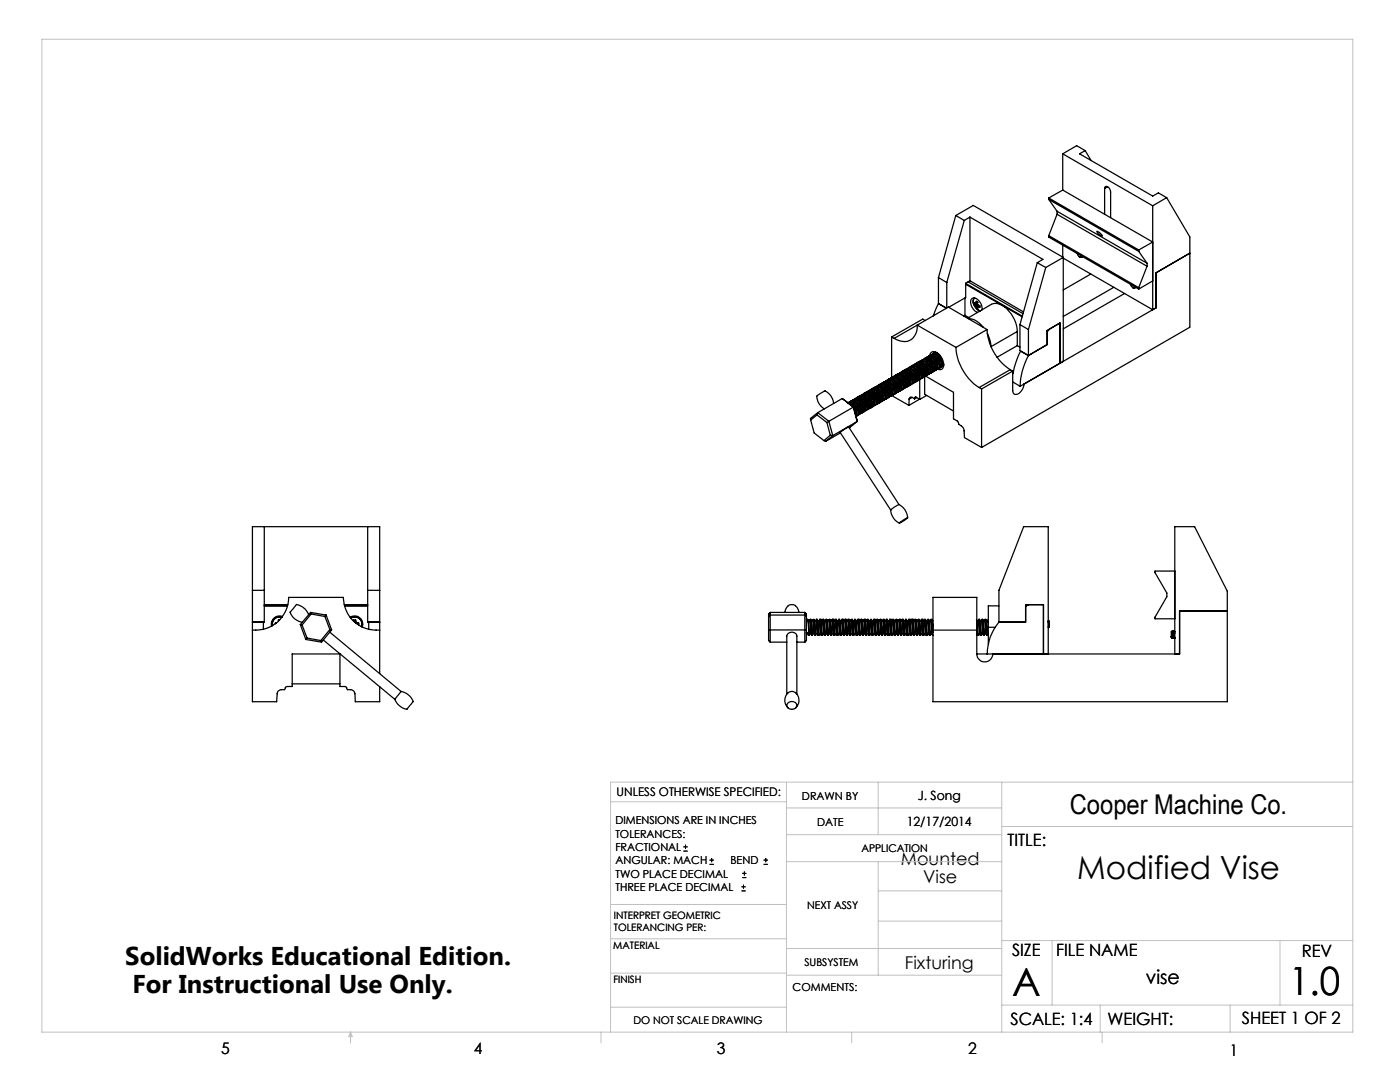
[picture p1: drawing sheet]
<svg xmlns="http://www.w3.org/2000/svg" width="279mm" height="216mm" viewBox="0 0 279 216" stroke-linecap="round" stroke-linejoin="round" font-family="sans-serif">
<g fill="none" stroke="#000" stroke-width=".2">
<path d="M136.4 169.8h.8M136.4 169h.8M136.8 168.6v.8M141.6 172.5h.9M141.6 171.6h.9M142 171.2v.8M148 177.8h.8M148 177h.8M148.1 175.1h.8M148.1 174.3h.8M148.4 176.5v.8M148.6 173.9v.8"/>
<path d="M152.4 172.5h.8M152.4 171.6h.8M152.8 171.2v.8"/>
</g>
<g fill="none" stroke="#c0c0c0" stroke-width=".2">
<path d="M8.4 7.8h261.6v198.2h-261.6zM121.8 160h35.2M157 156.1v49.9M175.3 156.1v10.4M199.9 156.1v49.9M270 156.1h-148.2v49.9M157 166.5h42.9M157 161.2h42.9M157 171.9h42.9M175.3 171.9v22.7M175.3 177.8h24.6M199.9 164.9h70.1"/>
<path d="M121.8 194.2h35.2M121.8 187.3h35.2M121.8 180.5h35.2M157 189.3h42.9M157 194.6h42.9M175.3 183.8h24.6M199.9 187.7h70.1M210 187.7v12.9M255.4 187.7v12.9M70 206v2.1M70 206l.3 .8h-.7zM119.9 206v2.1"/>
<path d="M121.8 201h35.2M170 206v2.1M199.9 200.6h70.1M219.6 200.6v5.4M220 206v2.1M245.5 200.6v5.4"/>
</g>
<g fill="none" stroke="#000" stroke-width=".25">
<path d="M209.3 39.8l18 10.4M209.3 39.5v.3M209.3 39.5l18 10.4M209.3 39.8l1.7 2.4M212.1 37.9l-2.8 1.6M212.1 37.9l17.9 10.4-2.7 1.6M212.1 30.7v7.2M212.1 30.7l17.9 10.4M216.6 30.1l-1.7-1-2.8 1.6M216.6 30.1l-1.2 .6 14.6 8.4 1.2-.6 1.6 .9M216.6 30.1l1.1 1.9M220.5 37.6l.1-.3a.9 .9 0 0 1 1.1 1v5.1"/>
<path d="M220.5 37.6v5.2M221.1 37.3l-.6 .3M232.8 39.4l-2.8 1.7M232.8 39.4l4.7 7.9v18l-41.6 24M187.3 55.4l1.6 1M187.3 55.4v5.2M188.9 56.4v5.1M190.7 43l3.5-2 18 10.4M190.7 43l1.7 1M190.7 43l-3.4 12.4M192.4 44l-3.5 12.4M192.6 59.4v3.5"/>
<path d="M192.7 56.5v2.9l-3.4 1.9M192.7 56.7l7.3 4.2M192.7 56.6l11.3 6.5M193.2 56.2l11 6.4M193.6 43.3l14.5 8.5-1.1 .6M193.6 43.3l-1.2 .7M193.6 43.3v12.7M193.6 56l10.7 6.2M193.6 56l-.9 .5M194.5 59.5l-.3 .5 .2 .9M194.6 59.5a1.42 1.42 0 0 0 .1 1.9l.5 .5M207 52.4l-3.4 12.4"/>
<path d="M207 52.4l1.7 1M208.7 53.4l-3.5 12.4M209.3 47v.3l18 10.4M209.3 47l18 10.4M211 42.2l17.9 10.3M211 42.8l-1.7 4.2M211 42.8l17.9 10.3M211 42.2v.6M212.1 48.9v2.4M212.2 51.4v20.7l-8.6 5M212.2 51.4l-3.5 2M212.2 51.5l17.8 10.3"/>
<path d="M215 50.6a.67 .67 0 0 0 .7 .7M215.7 51.3h-.2M215.8 51l-.1 .3M215.9 51.2l-.2 .1h-.2M216 51.2l-.1 .1M216 51.2v.1M217.7 54.7l-5.5 3.2M218.9 46.1l.6 .4 .5 .5-.1 .1a1.52 1.52 0 0 1-1-1zM222.3 57.3l-10.1 5.8M224.4 58.6l-12.2 7M225.6 56.7a.67 .67 0 0 0 .7 .7M226.1 57.4h.2"/>
<path d="M226.4 57.2l-.1 .2M226.6 57.3l-.2 .2-.3-.1M226.7 57.3l-.2 .1M226.7 57.4h.1M227.3 49.9v.3M227.3 57.4v.3M227.3 50.2l1.6 2.3M228.9 53.1l-1.6 4.3M228.9 52.5v.6M230 41.1v20.7M230 56.1l-2.7 1.6M237.5 50.5l-6.8 3.9v7"/>
<path d="M164.6 78a3.1 3.1 0 0 1 1.8 2.5M164.7 78l-1.6 1a2.66 2.66 0 0 0 1.4 2.6M168.1 79.5l2.2 1.7M168.1 79.5l-4.9 2.8M168.1 79.5l2.3 1.7M170.1 79.9a1.4 1.4 0 0 1 1.9 1 1.01 1.01 0 0 1-.1 1.6M170.4 79.7a1.2 1.2 0 0 1 1.8 .6l.2 .4a1.22 1.22 0 0 1-.1 1.5l-.1 .1M170.6 79.5l-.1 .1M170.7 79.6a1.82 1.82 0 0 1 2 2l-.2 .5M170.9 79.5a1.09 1.09 0 0 1 1.6 .4l.2 .4a1.41 1.41 0 0 1 .1 1.7h-.2M171 79.3a1.6 1.6 0 0 1 2.1 1.4v.9l-.3 .4M171.1 79.8a1.83 1.83 0 0 1 1.2 2"/>
<path d="M171.3 79.2l.1-.1a1.92 1.92 0 0 1 2.1 2.3l-.5 .3M171.4 79.1a.94 .94 0 0 1 1.4 .2 1.56 1.56 0 0 1 .6 2.3l-.2 .1M171.5 79.6a1.73 1.73 0 0 1 1.2 2M171.8 79a.94 .94 0 0 1 1.3 .1 1.62 1.62 0 0 1 .6 2.4h-.2M172 78.8v-.1a1.93 1.93 0 0 1 2.1 2l-.1 .5-.3 .2M172 79.3a1.72 1.72 0 0 1 1.2 2M172 78.7l-.1 .1M172.2 78.7a1.07 1.07 0 0 1 1.6 .4 1.78 1.78 0 0 1 .5 1.9l-.3 .2M172.3 78.6a1.51 1.51 0 0 1 2 1.1l.2 .3a.94 .94 0 0 1-.3 1.2M172.4 79.1a1.61 1.61 0 0 1 1.2 1.9M172.6 78.4a1.02 1.02 0 0 1 1.6 .4l.5 .7a.9 .9 0 0 1-.3 1.5M172.8 78.3a1.53 1.53 0 0 1 2 1l.1 .4a.83 .83 0 0 1-.3 1.2"/>
<path d="M172.9 78.8a1.74 1.74 0 0 1 1.2 2M173.1 78.2a1.14 1.14 0 0 1 1.8 .6l.2 .4a.94 .94 0 0 1-.3 1.5M173.2 78a1.74 1.74 0 0 1 2.2 1.7v.6l-.2 .3M173.3 78.5a1.77 1.77 0 0 1 1.2 2M173.5 77.9a.95 .95 0 0 1 1.5 .3l.6 1a.74 .74 0 0 1-.3 1.2M173.7 77.8a1.38 1.38 0 0 1 1.9 .9 1.15 1.15 0 0 1-.1 1.7M173.7 78.3a1.81 1.81 0 0 1 1.3 2M174 77.6a1.57 1.57 0 0 1 2.1 1.2l.1 .4a.7 .7 0 0 1-.4 1M174.2 78a1.76 1.76 0 0 1 1.2 2M174.2 77.5h-.1M174.3 77.5a1.86 1.86 0 0 1 2 2.1l-.3 .4M174.4 77.4a1.17 1.17 0 0 1 1.7 .4 1.47 1.47 0 0 1 .2 2.1h-.1"/>
<path d="M174.7 77.8a1.75 1.75 0 0 1 1.2 1.9M174.7 77.2a1.7 1.7 0 0 1 2 1.5l.1 .6-.3 .5M174.7 77.2l-.1 .1M174.9 77.2a1.07 1.07 0 0 1 1.6 .3 1.92 1.92 0 0 1 .5 1.9l-.3 .3M175 77a1.16 1.16 0 0 1 1.6 .5l.3 .4a1.13 1.13 0 0 1-.1 1.7M175.1 77.5h.1a1.77 1.77 0 0 1 1.1 1.9M175.3 76.9a1.08 1.08 0 0 1 1.7 .4 1.6 1.6 0 0 1 .3 2l-.2 .1M175.5 77.3a1.69 1.69 0 0 1 1.3 1.9M175.6 76.7h-.1M175.6 76.7a1.39 1.39 0 0 1 1.7 .8 1.4 1.4 0 0 1 .1 1.8l-.1 .1M175.8 76.6a1.23 1.23 0 0 1 1.8 .7 1.43 1.43 0 0 1 .2 1.8l-.3 .1M176 77a1.77 1.77 0 0 1 1.2 2"/>
<path d="M176 76.4l-.1 .1M176.1 76.4a1.33 1.33 0 0 1 1.7 1 1.2 1.2 0 0 1 0 1.6M176.2 76.3a1.14 1.14 0 0 1 1.6 .4 1.67 1.67 0 0 1 .4 2.1l-.2 .1M176.4 76.2h.1a1.85 1.85 0 0 1 1.8 2.6h-.1M176.5 76.7a1.76 1.76 0 0 1 1.2 2M176.5 79.8l-.1 .1M176.7 76.1l.1-.1a1.8 1.8 0 0 1 2.1 1.7v.5l-.2 .4h-.3M176.8 76a1.48 1.48 0 0 1 2 1 1.11 1.11 0 0 1 0 1.5M176.9 76.5a1.71 1.71 0 0 1 1.2 1.9M177.2 75.8a1.68 1.68 0 0 1 2.1 1.5l-.1 .9-.3 .2M177.3 75.7a1.03 1.03 0 0 1 1.3 .3 1.57 1.57 0 0 1 .6 2.2M177.3 76.2a1.63 1.63 0 0 1 1.2 2"/>
<path d="M177.6 75.6l.1-.1a1.89 1.89 0 0 1 2.1 2.1l-.1 .4-.3 .1M177.7 75.5a1.27 1.27 0 0 1 1.8 .7 1.33 1.33 0 0 1 .1 1.8l-.1 .1M177.8 76a1.57 1.57 0 0 1 1.2 1.9M177.8 79.1h-.1M177.9 78.9l3.5 2M177.9 67.2v8.2M177.9 67.2l.5 .3M178 75.4a.96 .96 0 0 1 1.5 .2 2.22 2.22 0 0 1 .7 1.9l-.4 .4M178.2 75.2a1.08 1.08 0 0 1 1.5 .4 1.59 1.59 0 0 1 .4 2.1l-.1 .1M178.3 75.7a1.74 1.74 0 0 1 1.2 1.9M178.5 75.1v-.1a1.12 1.12 0 0 1 1.6 .4 1.77 1.77 0 0 1 .5 2l-.4 .2M178.6 74.9a1.81 1.81 0 0 1 2.1 2.4l-.3 .2"/>
<path d="M178.7 75.2a1.52 1.52 0 0 1 1.6 1.9M178.8 75.5a1.67 1.67 0 0 1 1.1 1.9M178.8 78.5l-.2 .1M178.9 74.8l.1-.1a1.88 1.88 0 0 1 2.2 2l-.1 .4-.4 .2M179.1 74.7l.1-.1a1.88 1.88 0 0 1 2 2.4l-.3 .3M179.2 78.2l-.1 .1M179.4 74.5a1.06 1.06 0 0 1 1.6 .5 1.62 1.62 0 0 1 .3 2h-.2M179.6 74.9a1.71 1.71 0 0 1 1.2 2M179.6 74.4a1.76 1.76 0 0 1 2.1 1.7l-.1 .7-.2 .1M179.6 74.7a1.48 1.48 0 0 1 1.7 1.4v.5M179.6 74.3l-.1 .1M179.8 74.3a1.34 1.34 0 0 1 1.9 .8 1.48 1.48 0 0 1 .1 1.7h-.2"/>
<path d="M180 74.2a1.68 1.68 0 0 1 2.1 1.4 .87 .87 0 0 1-.3 1.2M180.3 74a1.15 1.15 0 0 1 1.7 .6 1.4 1.4 0 0 1 .2 2h-.2M180.5 74.4a1.67 1.67 0 0 1 1.2 2M180.5 73.8l-.1 .1M180.6 73.8a1.89 1.89 0 0 1 2 2.2l-.3 .4M180.7 73.8l.1-.1a1.83 1.83 0 0 1 2.2 2.1l-.2 .4-.3 .1M180.9 74.2a1.73 1.73 0 0 1 1.3 1.9M181 73.6h-.1M181 73.6a1.84 1.84 0 0 1 2.1 2.1l-.3 .5M181.2 73.5a1.2 1.2 0 0 1 1.6 .5 1.76 1.76 0 0 1 .5 1.9l-.3 .1M181.3 73.4l.1-.1a1.7 1.7 0 0 1 2 1.6 .84 .84 0 0 1-.3 1.1M181.4 73.9a1.71 1.71 0 0 1 1.2 1.9"/>
<path d="M181.4 77h-.1M181.4 79.6v1.3M181.6 73.3a1.09 1.09 0 0 1 1.6 .4l.5 .7a.9 .9 0 0 1-.3 1.4M181.8 73.1a1.49 1.49 0 0 1 2 1.1 1.07 1.07 0 0 1-.2 1.5M181.8 73.6a1.7 1.7 0 0 1 1.3 2M182 79.3l-.6 .3M182.1 73a1.04 1.04 0 0 1 1.5 .3 1.71 1.71 0 0 1 .4 2.2h-.2M182.2 72.8a1.53 1.53 0 0 1 2 1.1l.1 .4a1.01 1.01 0 0 1-.2 1.1M182.3 73.4a1.74 1.74 0 0 1 1.2 1.9M182.4 76.4l-.2 .1M182.5 72.7a1.39 1.39 0 0 1 2 1 .96 .96 0 0 1-.2 1.5M182.5 79.6l-.4-.3a.4 .4 0 0 0-.4 0 .4 .4 0 0 0-.3 .3"/>
<path d="M182.6 79.3l.2-.1 .8 .5M182.6 79.3l-.1 .3M182.7 72.6a1.43 1.43 0 0 1 1.9 1l.1 .3a.82 .82 0 0 1-.2 1.3M182.7 73.1a1.71 1.71 0 0 1 1.2 2M182.8 79.2l-.2 .1M182.8 76.2h-.1M183 79.3l-.5 .3M183 72.5a1.33 1.33 0 0 1 1.9 .9l.3 .7a.67 .67 0 0 1-.5 .9M183.1 64.9a2.73 2.73 0 0 1-1.1 2.8 2.73 2.73 0 0 1-3 .1l-.6-.3M183.1 64.9l7.7 4.4M183.1 64.9l6.2-3.6 7.7 4.5M183.1 64.9l-4.7 2.6"/>
<path d="M183.1 72.3a1.73 1.73 0 0 1 2.2 1.6 .8 .8 0 0 1-.4 1.1M183.2 72.8a1.73 1.73 0 0 1 1.2 2M183.4 72.2a1.18 1.18 0 0 1 1.7 .5l.4 .7a.88 .88 0 0 1-.3 1.4M183.5 79.7l-2.1 1.2M183.6 75.7v4M183.6 72.6a1.71 1.71 0 0 1 1.3 1.9M183.7 72a1.6 1.6 0 0 1 2 1.4l.1 .6-.1 .4-.2 .2M183.7 72l-.1 .1M183.9 72a.96 .96 0 0 1 1.4 .2 1.78 1.78 0 0 1 .5 2.2l-.2 .1M184 71.8a1.56 1.56 0 0 1 2.1 1.3l.1 1-.4 .3M184.1 72.3a1.75 1.75 0 0 1 1.2 2M184.1 75.4l-.1 .1"/>
<path d="M184.3 71.7l.2-.1a1.64 1.64 0 0 1 1.9 1.3l.1 1-.4 .3M184.5 71.5a1.48 1.48 0 0 1 1.9 1.2 1.01 1.01 0 0 1-.1 1.5M184.5 75.2v3.5l5.8 3.3M184.6 72.1a1.62 1.62 0 0 1 1.1 1.9M184.6 64l-.5-.3-6.2 3.5M184.7 75l5.6 3.3v5.3l.8 .4 .2 .7 .5 .2a1.24 1.24 0 0 1 .6 1.1l.1 1.3 3.4 2M184.7 71.4a1.22 1.22 0 0 1 1.8 .7 1.26 1.26 0 0 1 .2 1.8l-.2 .1M184.9 71.3a1.14 1.14 0 0 1 1.6 .5 1.52 1.52 0 0 1 .3 2M184.9 78.9l-1.3 .8M185 71.8a1.7 1.7 0 0 1 1.2 2M185.2 71.2a1.28 1.28 0 0 1 1.9 .8 1.2 1.2 0 0 1-.1 1.7M185.4 71.5a1.8 1.8 0 0 1 1.3 2"/>
<path d="M185.5 71h-.2M185.5 71a1.94 1.94 0 0 1 2 2.3l-.3 .4M185.5 74.6l-.1 .1M185.6 70.9a.84 .84 0 0 1 .5-.7 .84 .84 0 0 1 .9 .2 2.57 2.57 0 0 1 1.1 3.2l-.5 .2-.5-.1M185.7 70.9a.96 .96 0 0 1 1.4 .3 1.8 1.8 0 0 1 .6 2.2h-.3M185.9 71.3a1.68 1.68 0 0 1 1.2 1.9M185.9 70.7l-.1 .1M185.9 70.7a1.87 1.87 0 0 1 2 2.4l-.2 .2M186.1 70.7a1.04 1.04 0 0 1 1.5 .3M186.4 71a1.72 1.72 0 0 1 1.1 2M186.7 70.2v.1M186.7 70.3l-.1 .1"/>
<path d="M186.8 70.8a1.73 1.73 0 0 1 1.2 1.9M186.8 73.9h-.1M187.1 70.5l-.2-.1-.6 .1M187.3 60.6l-1 2.4M187.3 60.6l1.6 .9M187.3 60.6l1.5 .9v.1M187.7 73.3l-.1 .1M188.2 73.1h-.1M188.3 72.6v.4l-.4 .2M188.3 72.9l-.1 .2M190.8 69.3a10.3 10.3 0 0 0 4.6 8M192.6 62.9l.7 .5"/>
<path d="M192.6 62.9l-.3 .1M193.3 63.6a3.8 3.8 0 0 1 3 1.7M194.4 60.7l.2 .2M194.6 60.9l.1 .1M194.7 60.6l-.3-.2v.3M194.7 61v.2M194.7 60.5v.1M194.7 61.2l.1 .2M195.1 60.6v.2M195.1 60.6l-.5 .3M195.1 60.8l.4 .2M195.1 61.2v.4l-.3-.2"/>
<path d="M195.1 61.2l.1 .1M195.1 60.4l-.4 .2M195.1 60.8l-.4 .2M195.1 60.3v.3M195.1 60.3a.22 .22 0 0 0-.3-.2 .22 .22 0 0 0-.1 .4M195.1 60.3l-.4 .2M195.1 60.4l-.7 .3M195.2 61.9l.5 .1zM195.3 60.9l-.6 .3M195.4 77.3l.5 .3M195.4 61l-.3 .2M195.4 61l-.6 .4"/>
<path d="M195.5 61a.22 .22 0 0 1 0 .4 .22 .22 0 0 1-.3-.1M195.5 61l-.3 .3M195.9 77.6v11.7M196 61.8a2.24 2.24 0 0 0-1.7-2.4 .89 .89 0 0 0-.5 1.3l.5 1 .8 .6M197 65.8a10.3 10.3 0 0 0 4.6 8M197 65.8l-6.2 3.5M197 66.5l.6 1.6 .2 1M200 60.9a6.7 6.7 0 0 1 3 5.2M200 60.9a2.38 2.38 0 0 0-2.1-.2l-4.8 2.8M200 60.9l4 2.3M201.6 73.8l-6.2 3.5M201.6 73.8l.5 .2"/>
<path d="M202.1 76.2l1.5 .9M202.1 74l-6.2 3.6M203 69l.6 .3M203 66.1v2.9M203 69l-4 2.3M203 66.1l-5.2 3.1M203.6 64.8l1.6 1M203.6 64.8v5.2l1.6 .9M205.2 70.9a13.7 13.7 0 0 0-1.6 6.2M205.2 70.9l-1.5-.8a15.8 15.8 0 0 0-1.5 4.4h-.1M205.2 65.8v5.1M209 65.9l2.5-1.4v8"/>
<path d="M209 65.9v2.9l-3.8 2.1M209 65.9l.1 .1M209.1 66l-.1 .1M209.5 65.7l-.4 .3M230.7 61.4l-26.3 15.2a2.14 2.14 0 0 1-1.8 2.1 .71 .71 0 0 1-.5-.8v-3.9M230.7 61.4l-.7 .4M161.8 83.8l.7 2.6 1.9 1.5M163.1 82.8l1.9 1.5M163.1 82.8l-1.3 1M163.2 82.3l2.2 1.8M163.2 82.3l-.1 .5M163.2 82.3l-1.5 1.2 .1 .3"/>
<path d="M164.4 87.9l.3 .2M165 84.3l.7 2.6M165.4 84.1l-.4 .2M165.4 84.1l.8 2.8M165.7 86.9h.5M165.7 86.9l-1.3 1M166.2 86.9l-1.5 1.2M167.7 86.3l1.7-1.1 10 15.5-1 .5-.6 .6zM167.7 86.4l-3 1.7M169.2 80.4a1.83 1.83 0 0 1 2.1 2.1l-.1 .4-.4 .1a2.1 2.1 0 0 0-1.4-2.5M169.3 80.3a1.17 1.17 0 0 1 1.6 .8 1.34 1.34 0 0 1 .2 1.8M169.3 80.3l-.1 .1"/>
<path d="M169.5 80.3l.2-.2a1.59 1.59 0 0 1 1.9 1.3l.1 1-.1 .3-.4 .1M169.7 80.6a1.64 1.64 0 0 1 1.2 2M169.8 80.1a1.85 1.85 0 0 1 1.9 2.4l-.1 .1M169.8 80l-.1 .1M169.9 80l.1-.1a1.33 1.33 0 0 1 1.8 .9l.4 1.2-.2 .4-.3 .1M170.2 80.4a1.75 1.75 0 0 1 1.2 1.9M170.3 81.2l.8 2.9M170.3 81.2l-4.9 2.9M170.3 81.2h.1M170.4 81.2l.7 2.9M170.4 81.5a1.63 1.63 0 0 1 .4 1.4M170.6 80.1a1.72 1.72 0 0 1 1.2 2"/>
<path d="M171.1 84.1l-4.9 2.8M171.1 84.1l-1.6 1.3M171.1 82.9l-.1 .1M171.2 80.6l.6 1M171.6 82.7h-.2M172.5 82.2h-.1M175.2 80.6h-.2M176.1 80.1l-.1 .1M50.4 117.8h2.3M52.7 105.1v19h-2.3M73.4 117.8h2.4M73.4 105.1v19h2.4"/>
<path d="M177.8 101.7a3 3 0 0 0 1.7 2.7M179.4 100.7a3.2 3.2 0 0 1 1.8 2.6M179.6 104.3l1.6-1-1.7 1.1zM234.5 113.9h-4v.4l2.4 4v.8l-2.4 4.1v.3h4M50.4 124.1v1.6M50.4 125.7v14.3h4.8l.1-1.6a.84 .84 0 0 1 .9-.8h.6l.2-.5 .3-.1h1v-6.5h9.5v6.5h1.1l.2 .1 .2 .5h.7a.91 .91 0 0 1 .8 .8l.1 1.6h4.9v-3M50.4 125.7a6.5 6.5 0 0 0 7.2-6.5h10.9a6.6 6.6 0 0 0 7.3 6.5M50.4 124.1v-19h25.4v19M52.6 124.1v1.5M52.7 120.9h4.7M52.7 120.7h4.7M55 124.3h.1"/>
<path d="M55 124.3v.2M55 124.3l.1 .1M55.6 123.7v.2M55.8 123.7h-.2M56.2 123.2a1.39 1.39 0 0 0-1.8 1.6M56.3 123.1a1.51 1.51 0 0 0-2 1.8M56.4 123a1.61 1.61 0 0 0-1.7 .3 1.61 1.61 0 0 0-.5 1.6M58.3 136.5h9.5M59.9 124.6l1.1 3M59.9 124.6l.4 .1M60.3 124.7l1 2.6M61 127.6l3.2 .5"/>
<path d="M61.3 127.3l2.7 .5M61.3 127.3l-.3 .3M61.6 122.6a3.3 3.3 0 0 0-2.4-2l-1.3 1.5a2.87 2.87 0 0 0 2.4 2.1M62 122.2l3.1 .5M62 122.2l.1 .3M62 122.2l-2.1 2.4M62.1 122.5l-1.8 2.2M62.1 122.5l2.7 .5M64 127.8l.2 .3M64.5 127.7l14.3 11.8M64.8 123l1 2.6M65.1 122.7l-.3 .3"/>
<path d="M65.1 122.7l1.1 3M65.8 126.2l14.2 11.8M65.8 125.6l.4 .1M65.8 125.6l-1.8 2.2M66.2 125.7l-2 2.4M68.7 120.7h4.7M68.8 120.9h4.6M69.9 123.2a1.61 1.61 0 0 1 1.9 .1 1.61 1.61 0 0 1 .5 1.8M70 123.3a1.49 1.49 0 0 1 1.7 .1 1.49 1.49 0 0 1 .5 1.7M70 123.3a1.42 1.42 0 0 1 1.7 .1 1.42 1.42 0 0 1 .4 1.6M70.6 123.7h.4M70.6 123.7v.2"/>
<path d="M70.6 123.9h.3M70.6 123.9v.1M70.9 124.1l.1 .2M70.9 124.1h.1M70.9 123.9v.2M71 123.7v.4M71 123.7l-.1 .2M71 124.1v.1M71 124.3l.2 .1M71 124.2l.2 .1M71 124.2v.1M71.2 124.4h.2"/>
<path d="M71.2 124.3h.4M71.2 124.3v.1M71.4 124.4v.2M71.6 124.3v.4M71.6 124.3l-.2 .1M73.6 124.1v1.5M75.8 124.1v1.6M75.8 125.7v8.7M80 138a2.98 2.98 0 0 1 2.4 2.1l-1.2 1.4a3.3 3.3 0 0 1-2.4-2M80 138l-1.2 1.5M153.4 125.6h7.5M153.4 123l.3-.3h6.9l.3 .3"/>
<path d="M153.7 122.2v5.9M153.7 122.2l-.3 .3v5.3l.3 .3M153.7 128.1h3.3M153.7 122.2h6.9M157 138.5v-11.6a1.04 1.04 0 0 1 1-.8 1.04 1.04 0 0 1 1 .8v11.6M157.3 120.9l-.5 .6-.2 .7M157.3 120.9l.6-.2 .8 .2M158.7 120.9l.4 .3 .3 1M159 128.1h1.6M160.6 122.2l.3 .3v5.3l-.3 .3M160.6 122.2v5.9M160.9 126.2h.4l.1 .5"/>
<path d="M160.9 123.6h.3M161.2 123.6l.1 .3M161.2 126.2l.1 .5M161.2 123.6l.3 3.1M161.3 126.4l-.4 .1M161.3 124l.2 2.3 .4 .1M161.4 126.8h.1M161.6 123.9l.4 2.8M161.6 126.4l-.1 .3M161.6 123.6v.3h-.3M161.7 123.6l.2 3 .2 .2M161.7 123.6h.1"/>
<path d="M161.8 123.6l.3 3.1 .1-.3M161.9 123.6v.3M161.9 123.9h.3l.1-.3 .3 3.1M161.9 124l.3 2.4M162.2 123.9l.4 2.8M162.2 126.4h.3M162.3 123.6h.2M162.6 123.9l-.1-.3 .3 3.1M162.6 123.9h.2M162.6 124l.2 2.4M162.6 126.8h.2M162.8 126.4h.4"/>
<path d="M162.9 126.4l-.1 .3M162.9 123.6l.3 3.1-.4-2.8M162.9 123.6l-.1 .3M162.9 123.6h.2l.3 3.2M163.1 123.6l.1 .3M163.2 123.9h.3M163.2 124l.3 2.4M163.3 126.8h.1M163.4 126.7v.1M163.5 123.9l.3 2.4M163.5 123.6v.3M163.7 123.6h-.1l.2 2.6 .1 .5 .1 .1-.2-3.2v.3"/>
<path d="M163.7 123.6h.1M163.8 126.4l.1 .3M163.8 126.4h-.3l-.1 .3M163.8 124l.3 2.3 .3 .1M163.8 123.9h.3M164.1 123.9l.4 2.8M164.1 126.4l-.1 .3M164.2 123.6l-.1 .3M164.2 123.6h.1M164.2 123.6h.2l.3 3.2-.2-.2zM164.4 123.6l.3 2.8h.4M164.5 123.9h.2"/>
<path d="M164.7 126.7v.1M164.7 123.9l.4 2.8M164.8 126.4l-.1 .3M164.8 123.6l-.1 .3M165 123.6h-.1l.2 2.7 .1 .5h.1l-.3-3.2 .1 .3M165.1 123.9h.3M165.1 124l.3 2.4M165.4 123.9l.4 2.8M165.4 126.4h.3M165.4 126.4l-.1 .3M165.5 123.6l-.1 .3M165.5 123.6h.1"/>
<path d="M165.6 123.6h-.1l.2 2.7v.3l.2 .2M165.7 123.9v-.3l.2 3.2M165.7 124l.3 2.3v.1h.3M165.7 123.9h.3M166 123.9l.4 2.8M166.1 126.4l-.2 .4M166.1 123.6l-.1 .3M166.3 123.6h.1M166.3 123.6h-.2l.2 2.8 .1 .3 .2 .1M166.4 123.9h.3M166.7 123.9l.3 2.8M166.7 126.4l-.1 .4-.3-3.2 .4 2.8h.3"/>
<path d="M166.7 123.6v.3M166.7 123.6h.1M166.8 123.6h.1l.3 3.2-.2-.3zM166.9 123.6l.4 2.8h.3M167 123.9h.3M167.3 123.9l.4 2.8M167.3 126.4v.3M167.4 123.6l-.1 .3M167.4 123.6l.2 .1 .3 3.1h-.2l-.1-.3zM167.6 123.6v.3M167.6 123.9h.3M167.6 124l.3 2.4"/>
<path d="M167.9 123.9l.4 2.8M167.9 126.4h.3M168 126.4l-.1 .3M168 123.6l-.1 .3M168.2 123.6h.1M168.2 123.6h-.2l.2 2.2 .1 1h.2M168.3 123.9l-.1-.3 .3 3.2M168.3 124l.2 2.3 .4 .1M168.3 123.9h.3M168.6 123.9l.3 2.8M168.6 126.4l-.1 .4M168.6 123.6v.3"/>
<path d="M168.8 123.6h.1M168.8 123.6h-.1l.2 3 .2 .2M168.9 123.9l-.1-.3 .3 3.2M168.9 124l.3 2.3v.1h.3M168.9 123.9h.3M169.2 123.9l.4 2.8M169.2 126.4l-.1 .4M169.3 123.6l-.1 .3M169.3 123.6h.1M169.4 123.6h.1M169.4 123.6h-.1l.2 3 .3 .2M169.5 123.9v-.3l.3 3.1"/>
<path d="M169.5 124l.3 2.4M169.8 126.4h.3M169.9 126.4l-.1 .3M169.9 123.6l-.1 .3h-.3M169.9 123.6l.3 3.1-.4-2.8M169.9 123.6h.2M170.1 123.6l.1 .3M170.1 123.6l.3 3.1M170.2 124l.3 2.4M170.3 126.8h.1M170.5 123.9l.4 2.8M170.5 123.6v.3h-.3"/>
<path d="M170.6 123.6l.3 3.1M170.6 123.6h.1M170.8 126.4h-.3l-.1 .3M170.8 123.9h.3M170.9 126.8h.1M171.1 126.7l-.1 .1M171.1 123.9l.4 2.8M171.1 126.4v.3M171.2 123.6l-.1 .3M171.3 123.6h.1M171.3 123.6h-.1l.2 2.6 .1 .5 .2 .1M171.4 126.4h-.3l-.4-2.8 .3 3.2"/>
<path d="M171.4 123.9v-.3l.3 3.2 .1-.4M171.4 124l.3 2.3v.1h.3M171.4 123.9h.3M171.7 123.9l.4 2.8M171.8 123.6l-.1 .3M171.8 123.6h.1M172 123.6h-.2l.4 3.1M172.1 123.9l-.1-.3 .3 3.2h-.1M172.1 124l.3 2.4M172.4 123.9l.4 2.8M172.4 126.4h.3M172.4 126.4l-.1 .3"/>
<path d="M172.4 123.6v.3h-.3M172.5 123.6l.2 3 .2 .2-.3-3.2 .1 .3M172.5 123.6h.1M172.6 123.6h.1M172.7 124l.3 2.3 .3 .1M173 123.9l.4 2.8M173 126.4l-.1 .3M173.1 123.6l-.1 .3h-.3M173.1 123.6h.1M173.2 123.6h-.1l.3 3 .2 .2-.4-3.2M173.3 123.6l.1 .3M173.4 123.9h.2l.1-.3 .3 3.1 .2 .1"/>
<path d="M173.4 124l.2 2.4h.4M173.6 123.9l.4 2.8M173.7 126.4l-.1 .3M173.7 123.6h.2M174 123.9l-.1-.3 .3 3.1 .1-.3M174 123.9h.3M174 124l.3 2.4M174.3 126.4h.3M174.3 123.6v.3M174.5 123.6h-.1l.3 3.1-.4-2.8M174.5 123.6h.1M174.6 123.9v-.3l.2 3.1"/>
<path d="M174.6 123.9h.3M174.6 124l.3 2.4M174.7 126.8h.1M174.9 123.9l.4 2.8M174.9 126.4h.3M174.9 126.4v.3M175 123.6l-.1 .3M175.2 123.6h-.2l.3 3.1M175.2 123.6l.1 .3M175.2 123.6l.3 3.2h-.2M175.3 124l.2 2.4M175.5 126.4h.4"/>
<path d="M175.5 123.9l.3 2.4M175.6 126.4l-.1 .3M175.6 123.6l-.1 .3h-.2M175.6 123.6l.3 3 .2 .2M175.6 123.6h.2M175.8 123.6l.3 3.2 .1-.4M175.8 123.6l.4 2.8M175.8 126.4l.1 .3M175.9 123.9h.3l.1-.3 .3 3.1M176.2 123.9l.4 2.8M176.2 126.4h.3M176.3 123.6h.2v.3l.2 2.9h-.1"/>
<path d="M176.5 123.6v.3M176.5 124l.3 2.3 .3 .1M176.5 123.9h.3M176.8 123.9l.4 2.8M176.8 126.4v.3M176.9 123.6l-.1 .3M176.9 123.6h.2l.3 3.2-.2-.2zM177.1 123.6l.3 2.8M177.2 123.9h.2M177.4 126.7v.1M177.4 123.9l.4 2.8M177.4 126.4h.4"/>
<path d="M177.5 126.4l-.1 .3M177.5 123.6l-.1 .3M177.7 123.6h.1M177.7 123.6h-.1l.2 2.6v.5l.2 .1M177.8 123.9l-.1-.3 .3 3.1M177.8 123.9h.3M177.8 124l.3 2.4M178.1 123.9l.4 2.8M178.1 126.4h.3M178.1 126.4l-.1 .3M178.2 123.6l-.1 .3M178.2 123.6h.1"/>
<path d="M178.3 123.6l.4 3.1 .1-.3M178.3 123.6h-.1l.3 3.1M178.4 123.6v.3M178.4 124l.3 2.4M178.5 126.8h.1M178.7 123.9l.4 2.8M178.7 126.4h.3M178.8 123.6l-.1 .3h-.3M178.8 123.6l.3 3.1M178.8 123.6h.2M179 123.6l.3 3.2M179 123.6l.1 .3"/>
<path d="M179.1 124l.3 2.4M179.1 126.8h.2M179.4 123.9l.3 2.8M179.4 126.4h.3M179.4 126.4l-.1 .4M179.4 123.6v.3h-.3M179.5 123.6l.2 3.1 .2 .1M179.5 123.6h.1M179.6 123.6h.1M179.7 123.9h.3M180 123.9l.4 2.8M180 126.4l-.1 .4-.3-3.2 .4 2.8h.3"/>
<path d="M180.1 123.6l-.1 .3M180.1 123.6h.1M180.1 123.6h.2l.3 3.2-.3-.3zM180.3 123.6l.3 2.8h.3M180.3 123.9h.3M180.6 123.9l.4 2.8M180.7 126.4l-.1 .3M180.7 123.6l-.1 .3M180.7 123.6l.2 .1 .3 3.1h-.2zM180.9 123.6l.1 .3M181 124l.2 2.4h.4M181 123.9h.3"/>
<path d="M181.2 126.7h.1M181.3 123.9l.3 2.8M181.3 126.4l-.1 .3M181.3 123.6v.3M181.5 123.6h.1M181.5 123.6h-.1l.1 2.2 .1 1h.2M181.6 123.9h.3M181.6 123.9l-.1-.3 .3 3.2M181.6 124l.3 2.4M181.9 123.9l.4 2.8M181.9 126.4h.3M181.9 126.4l-.1 .4"/>
<path d="M182 123.6l-.1 .3M182.1 123.6h.1M182.1 123.6h-.1l.2 3 .3 .2M182.2 123.9v-.3l.3 3.2M182.2 124l.3 2.3v.1h.3M182.2 123.9h.3M182.5 123.9l.4 2.8M182.6 126.4l-.1 .4M182.6 123.6l-.1 .3M182.6 123.6h.1M182.8 123.6h-.2l.3 3 .2 .2M182.9 123.9l-.1-.3 .3 3.1"/>
<path d="M182.9 124l.2 2.3 .4 .1M182.9 123.9h.3M183.2 123.9l.4 2.8M183.2 126.4l-.1 .3M183.2 123.6v.3M183.4 123.6h-.1l.2 2.7v.3l.2 .2-.3-3.2 .1 .3M183.5 124l.3 2.3 .3 .1M183.5 123.9h.3M183.8 123.9l.1-.3 .2 3 .3 .2-.3-3.2v.3M183.8 123.9l.4 2.8M183.8 126.4v.3M183.9 123.6h.1"/>
<path d="M184 123.6h.1M184.1 123.9h.3M184.1 124l.3 2.4M184.4 123.9l.4 2.8M184.4 126.4h.3M184.5 126.4l-.1 .3M184.5 123.6l-.1 .3M184.5 123.6h.1M184.7 123.6h-.2l.3 3 .2 .2M184.8 123.9h.3M185.1 126.4l-.4-2.8 .3 3.1M185.1 123.9l.4 2.8"/>
<path d="M185.1 126.4h.3M185.1 126.4l-.1 .3M185.1 123.6v.3M185.3 123.6h-.1l.3 3.1M185.4 123.9l-.1-.3 .3 3.2 .1-.4M185.4 124l.3 2.3v.1h.3M185.4 123.9h.3M185.5 126.8h.1M185.7 123.9l.4 2.8M185.8 123.6l-.1 .3M185.9 123.6h-.1l.3 3.1M186.1 123.9h.1"/>
<path d="M186.1 126.8h.1M186.2 125.1l-.2-1.5 .2 2.6M186.2 125.7v-6.5h8.7v6.5M186.2 125.7v14.3h58.7v-22l-6.5-12.9h-3.9v25.4M186.2 125.7h8.7M194.9 123.6l.3 2.8h.3M194.9 123.9h.3M194.9 124.4l.3 2.4M194.9 126.5l.1 .3h.2M194.9 130.5a1.59 1.59 0 0 0 1.6 1.6 1.59 1.59 0 0 0 1.6-1.6M194.9 126.6l.1 .1M194.9 125.7v4.8"/>
<path d="M195.2 123.9l.4 2.8M195.3 126.4l-.1 .4M195.3 123.6l-.1 .3M195.3 123.6h.1M195.3 123.6h.2l.3 3.2-.2-.3zM195.5 123.6l.1 .3M195.6 123.9h.3M195.6 124l.3 2.4M195.9 123.9l.4 2.8M195.9 126.4h.3M195.9 126.4l-.1 .3M195.9 123.6v.3"/>
<path d="M196.1 123.6l.1 .3M196.2 123.9h.3M196.2 124l.3 2.4M196.5 126.7l-.4-3.1h-.1l.2 2.9 .1 .3h.1M196.5 123.9l.4 2.8M196.5 126.4h.3M196.5 126.4v.3M196.6 123.6l-.1 .3M196.7 123.6h-.1l.3 3.1M196.8 123.9h.3M197.1 123.9l.1 .4M197.2 126.4l-.1 .3"/>
<path d="M197.2 123.6l-.1 .3M197.2 126.4a3.7 3.7 0 0 1-.3-2l-.1-.8 .3 3.2h-.2M197.2 125.2v3.4M197.2 125.2h1.4M199.4 124.1a9.8 9.8 0 0 0-2.4 6.4M199.4 120.9h-2.2v4.3M199.4 124.1h5.3v-3.4h3.5v9.8M199.4 124.1v-6.3l4.9-12.7h4.9v25.4M205.4 120.7l-.7 .2M209.2 124l.1 1.1M209.2 124.9l.1 .3h-.1M209.2 123.9h.1"/>
<path d="M209.2 123.9l.1 1.2M209.3 123.9v1.2M209.3 123.9h-.1M209.3 123.9h.1M233.8 127l.1 .4M233.8 127l.1 .3M233.8 127v.2M233.9 126v1.4M233.9 126l.1 1.2M233.9 126l-.1 1M233.9 126h.1M234 125.9l-.1 .1"/>
<path d="M234 125.9l.1 1.4M234 125.9h.1M234 127.2l-.1 .2M234 127.2l.1 .2M234 127.2h.1M234 125.9l.2 1.4M234.1 125.9v.1M234.1 126l.2 1.2M234.1 126h.1M234.1 127.4h.1M234.1 127.3v.1M234.1 127.3h.1"/>
<path d="M234.2 126v-.1l.2 .1M234.2 127.3v.1M234.2 126l.1 1.2M234.2 125.9l.2 1.4M234.3 127.2l-.1 .2M234.3 127.2l.1 .2M234.3 127.2h.1M234.3 125.9l.1 1.4M234.4 126l.1 .4M234.4 126h.1M234.4 127.4h.1M234.4 127.3v.1"/>
<path d="M234.4 127.3h.1M234.4 126l.1 .1M234.5 127.4h-.1M234.5 126h-.1M244.9 121.9h-9.5v8.6h-40.5M157.2 140.3a1.01 1.01 0 0 1 1.1-.3 1.01 1.01 0 0 1 .7 .9 .98 .98 0 0 1-1.1 .6 .98 .98 0 0 1-.8-1zM157.3 141.3a1.94 1.94 0 0 1 .6-3.3 1.72 1.72 0 0 1 1.3 2.6l-.5 .7"/>
</g>
<g font-size="7.8">
<text x="202" y="198.7">A</text>
<text x="257.3" y="198.6">1.0</text>
</g>
<text font-size="6.3" x="215" y="175.5">Modified Vise</text>
<text font-size="5.4" x="213.5" y="162.4">Cooper Machine Co.</text>
<g font-size="5.1">
<text x="25" y="192.5">SolidWorks Educational Edition.</text>
<text x="26.4" y="198.1">For Instructional Use Only.</text>
</g>
<text font-size="3.9" x="228.7" y="196.3">vise</text>
<g font-size="3.5">
<text x="179.8" y="172.6">Mounted</text>
<text x="184.2" y="176.1">Vise</text>
<text x="180.6" y="193.4">Fixturing</text>
</g>
<g font-size="3.4">
<text x="201.1" y="168.8">TITLE:</text>
<text x="202" y="190.8">SIZE</text>
<text x="210.8" y="190.9">FILE NAME</text>
<text x="259.8" y="191">REV</text>
<text x="201.7" y="204.5">SCALE: 1:4</text>
<text x="221" y="204.5">WEIGHT:</text>
<text x="247.8" y="204.4">SHEET 1 OF 2</text>
</g>
<g font-size="3.2">
<text x="44.2" y="210.4">5</text>
<text x="94.6" y="210.3">4</text>
<text x="143.1" y="210.4">3</text>
<text x="193.2" y="210.3">2</text>
<text x="245.4" y="210.6">1</text>
</g>
<g font-size="2.5">
<text x="183.2" y="159.7">J. Song</text>
<text x="181" y="164.8">12/17/2014</text>
</g>
<text font-size="2.4" x="123.1" y="158.9">UNLESS OTHERWISE SPECIFIED:</text>
<g font-size="2.2">
<text x="160.1" y="159.7">DRAWN BY</text>
<text x="122.8" y="164.5">DIMENSIONS ARE IN INCHES</text>
<text x="122.8" y="167.1">TOLERANCES:</text>
<text x="163.1" y="164.8">DATE</text>
<text x="122.8" y="169.8">FRACTIONAL</text>
<text x="122.8" y="172.5">ANGULAR: MACH</text>
<text x="145.8" y="172.5">BEND</text>
<text x="122.8" y="175.1">TWO PLACE DECIMAL</text>
<text x="122.8" y="177.8">THREE PLACE DECIMAL</text>
<text x="158.2" y="197.8">COMMENTS:</text>
</g>
<g font-size="2.1">
<text x="171.9" y="170">APPLICATION</text>
<text x="161.1" y="181.3">NEXT ASSY</text>
<text x="160.5" y="192.7">SUBSYSTEM</text>
<text x="126.4" y="204.3">DO NOT SCALE DRAWING</text>
</g>
<g font-size="2">
<text x="122.5" y="183.3">INTERPRET GEOMETRIC</text>
<text x="122.5" y="185.9">TOLERANCING PER:</text>
<text x="122.4" y="189.4">MATERIAL</text>
<text x="122.4" y="196.2">FINISH</text>
</g>
</svg>
